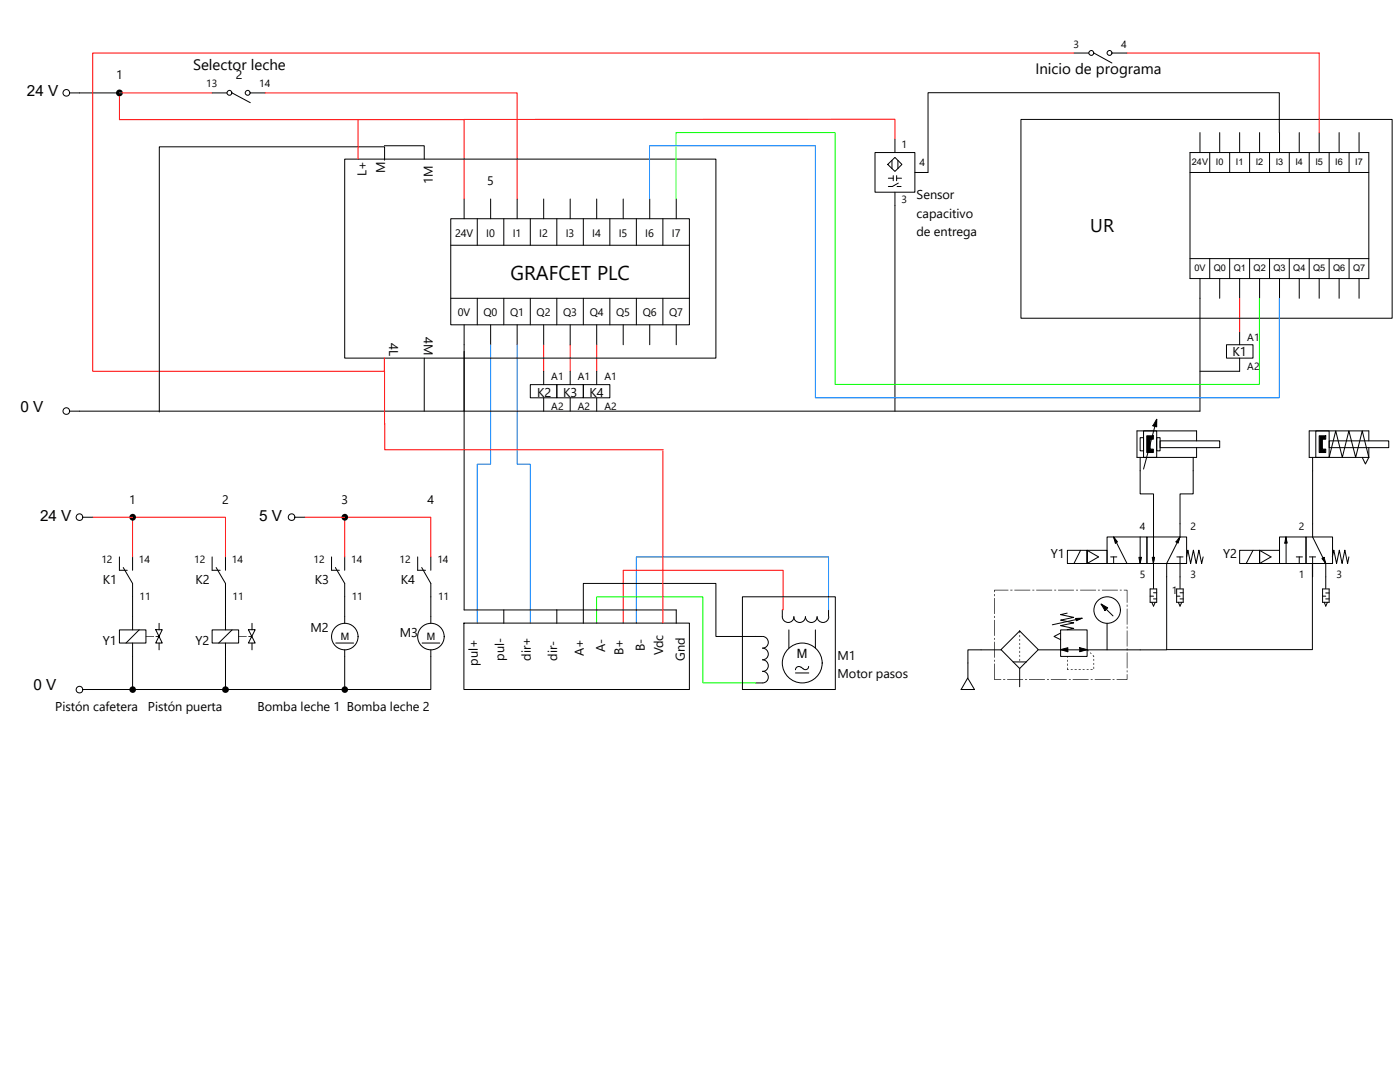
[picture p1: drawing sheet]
<svg xmlns="http://www.w3.org/2000/svg" width="279mm" height="216mm" viewBox="0 0 279 216" stroke-linecap="round" stroke-linejoin="round" font-family="sans-serif">
<g fill="none" stroke="#000" stroke-width=".2">
<path d="M13.9 18.5h9.9M42.3 18.5h3M46.3 18.5l3.7 2M50 18.5h2.9M214.3 10.6h3M218.3 10.6l3.6 2M221.9 10.6h3M68.8 31.7h74.1v39.8h-74.1zM76.7 29.1h8v2.6M76.8 32v-2.7h-45v52.9M92.6 39.7v3.9M97.9 39.7v3.9"/>
<path d="M103.2 39.7v3.9M108.5 39.7v3.9M113.8 39.7v3.9M119.1 39.7v3.9M124.4 39.7v3.9M129.7 39.7v3.9M135 39.7v3.9M174.6 30.4h8v8h-8zM177.2 32.8l1.4-1.4 1.4 1.4-1.4 1.4zM177.3 35.6h1M178 32v1.7M178.3 35.1v1"/>
<path d="M178.6 27.8v2.6M178.6 38.4v43.6M178.9 35.1v1M178.9 35.6h1M179 37.2h.8M179.2 32v1.7M179.3 36.5l-1.2 .7h-.8M182.6 34.4h2.6M203.8 23.8h74v39.7h-74zM237.5 34.4h35.7M237.5 30.4h35.7v25.2h-35.7zM239.5 26.5v3.9"/>
<path d="M241.4 30.4v4M243.4 26.5v3.9M245.4 30.4v4M247.4 26.5v3.9M249.4 30.4v4M251.4 26.5v3.9M253.4 30.4v4M255.3 26.5v-8h-70.1v15.9M255.4 26.5v3.9M257.3 30.4v4M259.3 26.5v3.9M261.3 30.4v4"/>
<path d="M263.3 26.5v3.9M265.3 30.4v4M267.3 26.5v3.9M269.2 30.4v4M271.2 26.5v3.9M90 43.6h47.6v21.2h-47.6zM90 59.5h47.6M90 48.9h47.6M95.2 43.6v5.3M95.2 59.5v5.3M100.5 43.6v5.3M100.5 59.5v5.3"/>
<path d="M105.8 43.6v5.3M105.8 59.5v5.3M111.1 43.6v5.3M111.1 59.5v5.3M116.4 43.6v5.3M116.4 59.5v5.3M121.7 43.6v5.3M121.7 59.5v5.3M127 43.6v5.3M127 59.5v5.3M132.3 43.6v5.3M132.3 59.5v5.3"/>
<path d="M237.5 51.6h35.7M239.5 55.6v26.4h-146.9M241.4 51.6v4M243.4 55.6v3.9M245.4 51.6v4M247.4 55.6v3.9M249.4 51.6v4M251.4 55.6v3.9M253.4 51.6v4M255.4 55.6v3.9M257.3 51.6v4M259.3 55.6v3.9"/>
<path d="M261.3 51.6v4M263.3 55.6v3.9M265.3 51.6v4M267.3 55.6v3.9M269.2 51.6v4M271.2 55.6v3.9M84.7 71.5v10.5M92.6 64.8v17.2h-78.7M92.6 70.1v51.6h42.4v2.7M97.9 64.8v4M103.2 64.8v4M105.8 76.8h5.3v2.6h-5.3z"/>
<path d="M108.5 64.8v4M108.5 74.1v2.7M108.5 79.4v2.6M111.1 76.8h5.3v2.6h-5.3zM113.8 64.8v4M113.8 74.1v2.7M113.8 79.4v2.6M116.4 76.8h5.3v2.6h-5.3zM119.1 64.8v4M119.1 74.1v2.7M119.1 79.4v2.6M124.4 64.8v4"/>
<path d="M129.7 64.8v4M135 64.8v4M244.8 68.8h5.3v2.7h-5.3zM247.4 66.2v2.6M247.4 71.5v2.6h-7.9M227.5 87.3h.7v2.7h-.7zM227.5 91.3v7.3h2.7v18.8M228.2 86h2.6v5.3h-2.6zM228.9 87h1.3v.6h-.7v2h.7v.7h-1.3zM230.8 87.3h.7v2.7h-.7zM230.8 83.7v1.5l-.7-.2zM230.8 83.7l-2.6 9.9"/>
<path d="M231.5 88h11.9v1.3h-11.9zM238.1 91.3v7.3h-2.6v8.5l-2.7 5.3v17.3h-25.5M238.8 88v-2h-11.9v5.3h11.9v-2M262 91.3v15.8l2.6 5.3v5M262.6 86h2.7v5.3h-2.7zM263.3 87h1.3v.6h-.7v2h.7v.7h-1.3zM265.3 88h11.9v1.3h-11.9zM265.3 91.3l1.3-5.3 1.3 5.3 1.3-5.3 1.4 5.3 1.3-5.3 1.3 5.3M271.9 91.3l.6 1.3 .7-1.3M273.2 88v-2h-11.9v5.3h11.9M273.2 89.3v2M16.6 103.2h1.9"/>
<path d="M23.8 111.1v2.7h1.6M24.6 113.2l1.9 3.2v9.3M26.5 111.1v2.7M42.3 111.1v2.7h1.6M43.1 113.2l1.9 3.2v9.3M45 111.1v2.7M58.9 103.2h2M66.2 111.1v2.7h1.5M66.9 113.2l1.9 3.2v8M68.8 111.1v2.7M83.4 111.1v2.7h1.5M84.2 113.2l1.8 3.2v8"/>
<path d="M86 111.1v2.7M148.2 119.1h18.5v18.5h-18.5zM213 109.8h4v2.6h-4zM215.6 109.8l-1.3 2.6M217 109.8h3.9v2.6h-3.9zM217 109.8l2.2 1.3-2.2 1.3zM220.9 107.1h8v5.3h-8zM221.7 111.1h1.2M222.2 107.1l.8 1-.4 .3zM222.2 107.1l2.7 5.3M222.2 111.1v1.3M227.3 111.2h.5l-.3 1.2z"/>
<path d="M227.5 107.1v5.3M228.9 107.1h7.9v5.3h-7.9zM229.5 117.5h1.3v2.7h-1.3zM229.5 119h.7M230 111.2h.4l-.2 1.2zM230.2 118.3h.6M230.2 119.5h.6M234.8 117.5h1.3v2.7h-1.3zM234.8 119h.7M234.9 111.1h1.2M235.5 107.1l-.4 1.3-.4-.3zM235.5 111.1v6.3"/>
<path d="M235.5 118.3h.6M235.5 119.5h.6M236.8 111.1l.3-1.3 .5 2.6 .6-2.6 .5 2.6 .6-2.6 .5 2.6 .3-1.3M247.4 109.8h4v2.6h-4zM250.1 109.8l-1.4 2.6M251.4 109.8h4v2.6h-4zM251.4 109.8l2.3 1.3-2.3 1.3zM255.4 107.1h5.2v5.3h-5.2zM256.6 107.1l.3 1.3h-.5zM256.7 107.1v5.3M258.7 111.1h1.2M259.3 111.1v1.3"/>
<path d="M260.6 107.1h5.3v5.3h-5.3zM261.3 111.1h1.3M261.9 112.4v17.2h-29.1M262 111.1v4M263.8 111.4l.4-.2 .4 1.2zM263.9 117.5h1.4v2.7h-1.4zM263.9 119h.7M264.6 119.5h.7M264.6 118.3h.7M265.9 111.1l.3-1.3 .5 2.6 .6-2.6 .5 2.6 .6-2.6 .5 2.6 .3-1.3M16.6 137.6h52.2M23.8 125.7h5.3v2.6h-5.3z"/>
<path d="M26.5 128.3v9.3M27.8 125.7l-2.7 2.6M31.1 125.6h1.3l-1.3 2.7h1.3zM31.7 124.4v1.3M31.7 128.3v1.4M42.3 125.7h5.3v2.6h-5.3zM45 128.3v9.3M46.3 125.7l-2.7 2.6M49.6 125.6h1.3l-1.3 2.7h1.3zM50.3 124.4v1.3M50.3 128.3v1.4M67 128.3h3.6"/>
<path d="M68.8 129.7v7.9M84.2 128.3h3.6M86 129.7v7.9h-17.2M92.6 124.3h45v13.3h-45zM100.5 121.7v2.7M111.1 121.7v2.7M116.4 124.4v-8h26.5v10.6h9.2M150.8 136.3h1.3M152.2 127a1.16 1.16 0 0 1 1.1 1.2 1.16 1.16 0 0 1-1.1 1.1 1.16 1.16 0 0 1 1.1 1.2 1.16 1.16 0 0 1-1.1 1.2 1.14 1.14 0 0 1 1.1 1.1 1.14 1.14 0 0 1-1.1 1.1 1.16 1.16 0 0 1 1.1 1.2 1.16 1.16 0 0 1-1.1 1.2M156.1 123.1a1.16 1.16 0 0 0 1.2 1.1 1.16 1.16 0 0 0 1.2-1.1M156.1 121.7v1.3M157.4 125.7v3.6"/>
<path d="M158.4 123.1a1.16 1.16 0 0 0 1.2 1.1 1.16 1.16 0 0 0 1.1-1.1 1.16 1.16 0 0 0 1.2 1.1 1.16 1.16 0 0 0 1.2-1.1 1.16 1.16 0 0 0 1.1 1.1 1.16 1.16 0 0 0 1.2-1.1M158.7 134.3h2.7M159.9 133.2a.67 .67 0 0 0-.7-.2 .67 .67 0 0 0-.5 .6M161.4 133l-.1 .3a.65 .65 0 0 1-1 .1l-.4-.3M162.7 125.7v3.6M165.4 121.7v1.3M193.1 135.3l1.4 2.3h-2.7zM199.8 129.6l3.7-3.7 3.7 3.7-3.7 3.8zM199.8 129.7h-6.6v5.6M202.2 132.1h2.7M203.5 133.4v3.6M211.7 125.7h5.3v5.3h-5.3z"/>
<path d="M211.7 126.3l-1.3 .7 1.3 .6M211.7 129.6l1.4-.4v.8zM213 122.3l-1.3 .3 2.6 .6-2.6 .5 2.6 .6-2.6 .5 2.6 .6-1.3 .2M214.7 123.4h1.2l-1.1 .5zM215.5 129.2l1.5 .4-1.5 .4zM216 123.4l-6 1.3M219.8 120.5l1.3 .8-.6 .5zM219.8 120.6l2.3 2.3M220.9 124.4v5.3M229.9 120.2l.3 .7 .3-.7M235.2 120.2l.3 .7 .3-.7M264.3 120.2l.3 .7 .3-.7"/>
<circle cx="13.2" cy="18.5" r=".65"/>
<circle cx="45.8" cy="18.5" r=".48"/>
<circle cx="49.4" cy="18.5" r=".48"/>
<circle cx="217.8" cy="10.6" r=".48"/>
<circle cx="221.4" cy="10.6" r=".48"/>
<circle cx="13.2" cy="82" r=".65"/>
<circle cx="15.9" cy="103.2" r=".65"/>
<circle cx="58.2" cy="103.2" r=".65"/>
<circle cx="15.9" cy="137.6" r=".65"/>
<circle cx="68.8" cy="127" r="2.64"/>
<circle cx="86" cy="127" r="2.64"/>
<circle cx="160.1" cy="132.3" r="4"/>
<circle cx="221" cy="121.7" r="2.64"/>
</g>
<g fill="none" stroke="#f00" stroke-width=".2">
<path d="M42.3 18.5h-18.5v5.4h68.8v15.8M52.9 18.5h50.3v21.2M214.3 10.6h-195.8v63.5h58.2v-2.7M224.9 10.6h38.4v15.9M71.5 23.9v7.8M92.6 23.8h86v4M247.4 59.5v6.7M76.8 74.1v10.6M108.5 68.8v5.3M113.8 68.8v5.3M119.1 68.8v5.3M76.8 84.5v5.2h55.6"/>
<path d="M132.3 90v34.4M18.5 103.2h8M26.5 103.2h18.5v7.9M26.5 103.2v7.9M60.9 103.2h7.9M68.8 103.2h17.2v7.9M68.8 103.2v7.9M156.1 121.7h.2v-7.9h-31.9v10.6"/>
</g>
<path d="M129.6 39.7v-10.6h33.1v50.3h92.6v-19.9M97.9 68.8v23.8h-2.7v31.8M103.2 68.8v23.8h2.6v31.8" fill="none" stroke="#0080ff" stroke-width=".2"/>
<g fill="#000">
<path d="M230.8 83.7h.1v1.5l-.8-.2z" fill-rule="evenodd"/>
<path d="M228.9 87h1.3v.7h-.7v1.9h.7v.7h-1.3z" fill-rule="evenodd"/>
<path d="M263.3 87h1.3v.7h-.7v1.9h.7v.7h-1.3z" fill-rule="evenodd"/>
<path d="M222.2 107.2l.8 1-.4 .2z" fill-rule="evenodd"/>
<path d="M227.3 111.2h.5l-.2 1.2h-.1z" fill-rule="evenodd"/>
<path d="M230 111.2h.5l-.2 1.2z" fill-rule="evenodd"/>
<path d="M235.5 107.1l-.3 1.3-.5-.2z" fill-rule="evenodd"/>
<path d="M256.6 107.1l.3 1.3h-.5z" fill-rule="evenodd"/>
<path d="M263.8 111.5l.4-.2 .4 1.1z" fill-rule="evenodd"/>
<path d="M211.7 129.6l1.4-.4v.8l-1.4-.3z" fill-rule="evenodd"/>
<path d="M214.7 123.4l1.3-.1-1.2 .6z" fill-rule="evenodd"/>
<path d="M215.5 129.2l1.5 .4v.1l-1.5 .3z" fill-rule="evenodd"/>
<path d="M219.8 120.5l1.3 .8-.6 .5z" fill-rule="evenodd"/>
<circle cx="23.8" cy="18.5" r=".68"/>
<circle cx="26.5" cy="103.2" r=".66"/>
<circle cx="68.8" cy="103.2" r=".66"/>
<circle cx="26.5" cy="137.6" r=".65"/>
<circle cx="45" cy="137.6" r=".67"/>
<circle cx="68.8" cy="137.6" r=".65"/>
</g>
<path d="M165.4 121.7v-10.6h-38.4v13.3" fill="none" stroke="#00f" stroke-width=".2"/>
<path d="M134.9 39.7v-13.2h31.8v50.2h84.6v-17.2M119.1 124.4v-5.3h21.2v17.2h10.5" fill="none" stroke="#0f0" stroke-width=".2"/>
<g fill="#000">
<path d="M31.1 127h.7l-.7 .1zM49.6 127h.8l-.8 .1z"/>
<path d="M29.1 127h1.6v.1h-1.6zM31.1 127h.7l-.7 .1z"/>
<path d="M47.6 127h1.6v.1h-1.6zM49.6 127h.8l-.8 .1z"/>
<path d="M198.4 132.4h.1v3.2h-.1zM198.4 131.7h.1v.3h-.1zM198.4 128.1h.1v3.1h-.1zM198.4 127.3h.1v.4h-.1zM198.4 123.7h.1v3.2h-.1zM198.4 122.9h.1v.4h-.1zM198.4 119.3h.1v3.2h-.1zM198.4 118.5h.1v.5h-.1zM198.5 117.7h2.8v.1h-2.8v-.1v.5h-.1zM201.6 117.7h.5v.1h-.5zM202.4 117.7h3.2v.1h-3.2zM206 117.7h.4v.1h-.4zM206.8 117.7h3.2v.1h-3.2zM210.4 117.7h.4v.1h-.4zM211.2 117.7h3.1v.1h-3.1zM214.8 117.7h.3v.1h-.3zM215.6 117.7h3.1v.1h-3.1zM219.1 117.7h.4v.1h-.4zM219.9 117.7h3.2v.1h-3.2zM223.5 117.7h.4v.1h-.4zM224.3 117.7h.7v2.6h-.1v-2.5h-.6zM224.9 120.6h.1v.5h-.1zM224.9 121.5h.1v3.1h-.1zM224.9 125h.1v.4h-.1zM224.9 125.8h.1v3.2h-.1zM224.9 129.4h.1v.4h-.1zM224.9 130.2h.1v3.1h-.1zM224.9 133.8h.1v.4h-.1zM222.8 135.6h2.1v-1.1h.1l-.1 1.2h-2.1zM222 135.6h.4v.1h-.4zM218.5 135.6h3.2v.1h-3.2zM217.7 135.6h.4v.1h-.4zM214.1 135.6h3.2v.1h-3.2zM213.3 135.6h.4v.1h-.4zM209.7 135.6h3.2v.1h-3.2zM209 135.6h.3v.1h-.3zM205.4 135.6h3.1v.1h-3.1zM204.6 135.6h.4v.1h-.4zM201 135.6h3.2v.1h-3.2zM200.2 135.6h.4v.1h-.4zM198.5 135.6h1.3v.1h-1.3z"/>
<path d="M203.5 125.9h.1v.4h-.1zM203.5 126.7h.1v.4h-.1zM203.5 127.5h.1v.4h-.1zM203.5 128.3h.1v.4h-.1zM203.5 129.1h.1v.4h-.1zM203.5 129.9h.1v.4h-.1zM203.5 130.7h.1v.4h-.1zM203.5 131.5h.1v.4h-.1z"/>
<path d="M213 133.2h.1l-.1 .5zM213 132.4h.1v.4h-.1zM213 131.7h.1v.3h-.1zM213 131h.1v.2h-.1z"/>
<path d="M216.9 129.6l.4 .3-.1 .1zM217.6 130.2l.2 .2v.1l-.3-.2zM218.1 130.8v-.1l.3 .2v.2zM218.2 131.5h.2v.4h-.2zM218.2 132.3h.2v.4h-.2zM218.2 133.1h.2v.4h-.2zM217.6 133.6h.5v.1h-.5zM216.9 133.6h.4v.1h-.4zM216.1 133.6h.4v.1h-.4zM215.3 133.6h.4v.1h-.4zM214.5 133.6h.4v.1h-.4zM213.7 133.6h.4v.1h-.4zM212.9 133.6h.4v.1z"/>
</g>
<text font-size="4" x="101.9" y="55.8">GRAFCET PLC</text>
<text font-size="3.7" x="217.6" y="46.3">UR</text>
<g font-size="3.1">
<text x="5.4" y="19.2">24 V</text>
<text x="4.1" y="82.1">0 V</text>
<text x="8" y="103.9">24 V</text>
<text x="51.7" y="103.9">5 V</text>
<text x="6.7" y="137.7">0 V</text>
</g>
<g font-size="3">
<text x="38.5" y="13.9">Selector leche</text>
<text x="206.6" y="14.7">Inicio de programa</text>
</g>
<g font-size="2.5">
<text x="23.2" y="15.8">1</text>
<text x="47.1" y="15.7">2</text>
<text x="73.2" y="35.2" transform="rotate(-90 73.2 35.2)">L+</text>
<text x="76.8" y="34.5" transform="rotate(-90 76.8 34.5)">M</text>
<text x="86.4" y="36.6" transform="rotate(-90 86.4 36.6)">1M</text>
<text x="97.2" y="37">5</text>
<text x="182.9" y="39.8">Sensor</text>
<text x="182.9" y="43.5">capacitivo</text>
<text x="182.9" y="47.2">de entrega</text>
<text x="77.7" y="68.4" transform="rotate(90 77.7 68.4)">4L</text>
<text x="84.6" y="67.3" transform="rotate(90 84.6 67.3)">4M</text>
<text x="246" y="71.1">K1</text>
<text x="107.2" y="79.1">K2</text>
<text x="112.4" y="79.2">K3</text>
<text x="117.6" y="79.2">K4</text>
<text x="25.8" y="100.5">1</text>
<text x="44.3" y="100.5">2</text>
<text x="68.2" y="100.5">3</text>
<text x="85.3" y="100.5">4</text>
<text x="209.7" y="111.3">Y1</text>
<text x="244.1" y="111.3">Y2</text>
<text x="20.5" y="116.5">K1</text>
<text x="39" y="116.5">K2</text>
<text x="62.8" y="116.5">K3</text>
<text x="80" y="116.5">K4</text>
<text x="20.5" y="128.7">Y1</text>
<text x="39" y="128.7">Y2</text>
<text x="62" y="126.1">M2</text>
<text x="79.8" y="127.1">M3</text>
<text x="100.6" y="131.9" transform="rotate(-90 100.6 131.9)">pul-</text>
<text x="105.9" y="131.9" transform="rotate(-90 105.9 131.9)">dir+</text>
<text x="111.2" y="131.9" transform="rotate(-90 111.2 131.9)">dir-</text>
<text x="116.5" y="130.9" transform="rotate(-90 116.5 130.9)">A+</text>
<text x="120.8" y="130.1" transform="rotate(-90 120.8 130.1)">A-</text>
<text x="124.5" y="130.7" transform="rotate(-90 124.5 130.7)">B+</text>
<text x="128.7" y="130" transform="rotate(-90 128.7 130)">B-</text>
<text x="132.4" y="130.7" transform="rotate(-90 132.4 130.7)">Vdc</text>
<text x="136.7" y="131.9" transform="rotate(-90 136.7 131.9)">Gnd</text>
<text x="159" y="131.4">M</text>
<text x="167.1" y="131.7">M1</text>
<text x="95.3" y="132.8" transform="rotate(-90 95.3 132.8)">pul+</text>
<text x="167.1" y="135.3">Motor pasos</text>
<text x="11" y="141.9">Pistón cafetera</text>
<text x="29.5" y="141.9">Pistón puerta</text>
<text x="51.4" y="141.9">Bomba leche 1 Bomba leche 2</text>
</g>
<g font-size="2.2">
<text x="90.8" y="47.4">24V</text>
<text x="97" y="47.4">I0</text>
<text x="102.3" y="47.4">I1</text>
<text x="107.6" y="47.4">I2</text>
<text x="112.9" y="47.4">I3</text>
<text x="118.2" y="47.4">I4</text>
<text x="123.5" y="47.4">I5</text>
<text x="128.8" y="47.4">I6</text>
<text x="134.1" y="47.4">I7</text>
<text x="91.4" y="63.1">0V</text>
<text x="96.5" y="63.1">Q0</text>
<text x="101.8" y="63.1">Q1</text>
<text x="107.1" y="63.1">Q2</text>
<text x="112.4" y="63.1">Q3</text>
<text x="117.7" y="63.1">Q4</text>
<text x="123" y="63.1">Q5</text>
<text x="128.3" y="63.1">Q6</text>
<text x="133.6" y="63.1">Q7</text>
</g>
<g font-size="2.1">
<text x="214.2" y="9.5">3</text>
<text x="223.7" y="9.5">4</text>
<text x="41.1" y="17.4">13</text>
<text x="51.7" y="17.4">14</text>
<text x="179.9" y="29.6">1</text>
<text x="183.5" y="33.1">4</text>
<text x="179.9" y="40.6">3</text>
<text x="248.9" y="67.9">A1</text>
<text x="110" y="75.9">A1</text>
<text x="115.3" y="75.9">A1</text>
<text x="120.6" y="75.9">A1</text>
<text x="248.9" y="73.9">A2</text>
<text x="110" y="81.8">A2</text>
<text x="115.3" y="81.8">A2</text>
<text x="120.6" y="81.8">A2</text>
<text x="227.5" y="105.7">4</text>
<text x="237.6" y="105.7">2</text>
<text x="259.2" y="105.7">2</text>
<text x="20.2" y="112.3">12</text>
<text x="27.7" y="112.3">14</text>
<text x="38.8" y="112.3">12</text>
<text x="46.3" y="112.3">14</text>
<text x="62.6" y="112.3">12</text>
<text x="70.1" y="112.3">14</text>
<text x="79.8" y="112.3">12</text>
<text x="87.3" y="112.3">14</text>
<text x="27.9" y="119.7">11</text>
<text x="46.4" y="119.7">11</text>
<text x="70.2" y="119.7">11</text>
<text x="87.4" y="119.7">11</text>
<text x="227.5" y="115.4">5</text>
<text x="233.8" y="118.5">1</text>
<text x="237.6" y="115.4">3</text>
<text x="259.2" y="115.4">1</text>
<text x="266.7" y="115.4">3</text>
</g>
<g font-size="2">
<text x="68" y="127.7">M</text>
<text x="85.2" y="127.7">M</text>
</g>
<g font-size="1.8">
<text x="237.9" y="32.9">24V</text>
<text x="242.7" y="32.9">I0</text>
<text x="246.6" y="32.9">I1</text>
<text x="250.6" y="32.9">I2</text>
<text x="254.6" y="32.9">I3</text>
<text x="258.5" y="32.9">I4</text>
<text x="262.5" y="32.9">I5</text>
<text x="266.5" y="32.9">I6</text>
<text x="270.5" y="32.9">I7</text>
<text x="238.4" y="54.1">0V</text>
<text x="242.2" y="54.1">Q0</text>
<text x="246.2" y="54.1">Q1</text>
<text x="250.2" y="54.1">Q2</text>
<text x="254.2" y="54.1">Q3</text>
<text x="258.1" y="54.1">Q4</text>
<text x="262.1" y="54.1">Q5</text>
<text x="266.1" y="54.1">Q6</text>
<text x="270.1" y="54.1">Q7</text>
</g>
</svg>
